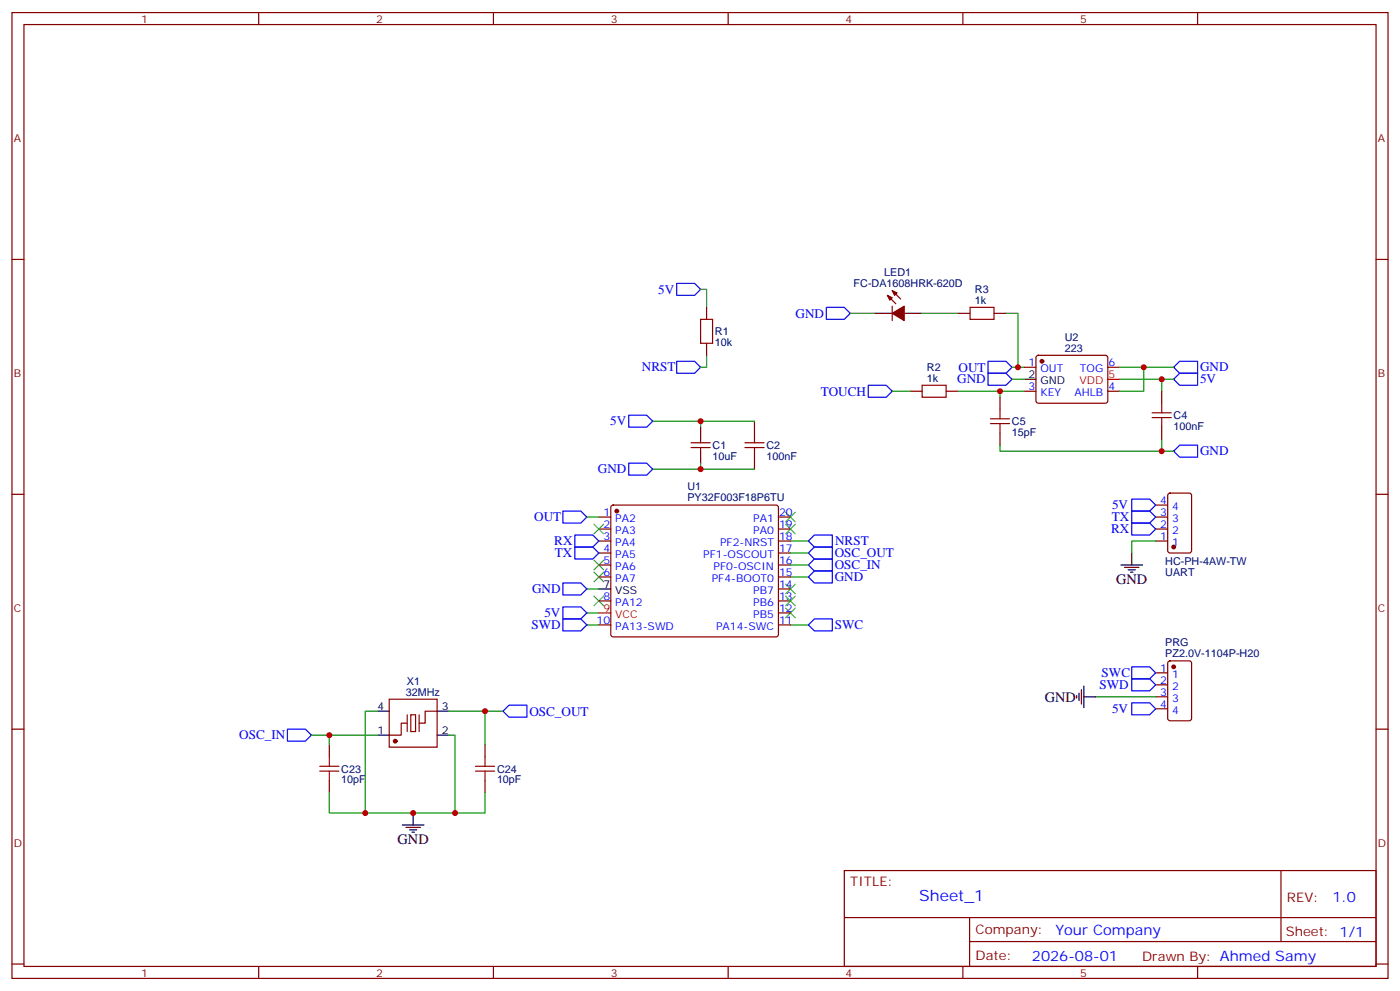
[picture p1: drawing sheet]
<svg xmlns="http://www.w3.org/2000/svg" width="412mm" height="292mm" viewBox="0 0 412 292" stroke-linecap="round" stroke-linejoin="round" font-family="sans-serif">
<g fill="none" stroke="#870000" stroke-width=".35">
<path d="M3.5 3.7h405.4v284.3h-405.4zM7.1 7.2h398.2v277.3h-398.2zM76.2 3.7v3.5M145.3 3.7v3.5M214.5 3.7v3.5M283.6 3.7v3.5M352.8 3.7v3.5M3.5 76.4h3.6M405.3 76.4h3.6M208.1 90.5v3.5M261.4 87l2.5 2.4M262.8 85.5l2.5 2.5"/>
<path d="M262.8 90.1v4.3M282.2 92.3h3.6M292.8 92.3h3.5M208.1 101.1v3.5M268.1 115.2h3.5M278.7 115.2h3.5M294.6 116.9v3.6M301.6 108.1h3.6M301.6 115.2h3.6M305.4 104.8l.5-.2 20 .1 .4 .6v13l-.7 .4-20-.1-.4-.6v-12.7zM326.3 108.1h3.5M326.3 115.2h3.5"/>
<path d="M342.2 115.2v3.5M203.6 131.8h5.6M203.6 130.4h5.6M206.4 129.3v1.1M206.4 131.8v1M222.2 124v3.5M222.2 134.6v3.5M294.6 127.5v3.6M342.2 125.8v3.5M3.5 145.5h3.6M176.4 152.2h3.5M176.4 155.8h3.5"/>
<path d="M176.4 159.3h3.5M180.2 148.9l.4-.2h48l.5 .2 .2 .5v37.4l-.2 .5-.5 .2h-48l-.5-.2-.2-.5v-37.4zM229.3 152.2h3.5M229.3 155.8h3.5M229.3 159.3h3.5M340.4 152.2h3.6M340.4 155.8h3.6M340.4 159.3h3.6M340.4 148.7h3.6M344.2 145.4l.5-.2h5.6l.7 .4v16.5l-.4 .7h-5.9l-.7-.5v-16.4zM405.3 145.5h3.6M176.4 162.8h3.5"/>
<path d="M176.4 166.3h3.5M176.4 169.9h3.5M176.4 176.9h3.5M229.3 162.8h3.5M229.3 166.3h3.5M229.3 169.9h3.5M229.3 176.9h3.5M229.3 173.4h3.5M176.4 184h3.5M229.3 184h3.5M229.3 180.4h3.5M340.4 198.1h3.6"/>
<path d="M344.2 194.8l.5-.2h5.6l.7 .4v16.5l-.4 .6-5.9 .1-.7-.5v-16.4zM3.5 214.7h3.6M97 219.3v3.5M114.7 205.8h14.1v14.2h-14.1zM119.9 212.9h-1.7v3.5h-3.5M121 210.4h1.4v5h-1.4zM128.8 209.4h-3.6v3.5h-1.7M142.9 219.3v3.5M340.4 201.6h3.6M340.4 205.1h3.6M340.4 208.7h3.6M405.3 214.7h3.6"/>
<path d="M97 229.8v3.6M142.9 229.8v3.6M248.7 256.3h156.6v28.2h-156.6zM377.3 256.3v20.9M248.7 270.1h156.5M285.6 277.2h119.6M285.6 270.1v14.2M3.5 283.8h3.6M76.2 284.5v3.5M145.3 284.5v3.5M214.5 284.5v3.5M283.6 284.5v3.5"/>
<path d="M352.8 284.5v3.5M405.3 283.8h3.6"/>
</g>
<g fill="none" stroke="#008700" stroke-width=".35">
<path d="M206.4 85.2h1.7v5.3M250.5 92.3h7M271.6 92.3h10.6M296.3 92.3h3.6v15.8M208.1 104.6v3.5h-1.7M262.8 115.2h5.3M282.2 115.2h19.4M294.6 115.2v1.7M298.1 108.1h3.5M298.1 111.7h3.5M329.8 108.1h7.1v7.1h-7.1M329.8 111.7h15.9"/>
<path d="M336.9 108.1h8.8M342.2 111.7v3.5M192.3 138.1h29.9M192.3 124h29.9M206.4 124v1.8M206.4 136.3v1.8M294.6 131.1v1.7h47.6M342.2 129.3v3.5h3.5M172.9 152.2h3.5M232.8 159.3h5.3M340.4 159.3h-7v3.5M172.9 173.4h3.5"/>
<path d="M232.8 169.9h5.3M232.8 162.8h5.3M232.8 166.3h5.3M172.9 180.4h3.5M172.9 184h3.5M232.8 184h5.3M91.7 216.4h19.4M97 216.4v2.9M111.1 209.4h-3.5v30M132.3 216.4h1.8v23M132.3 209.4h15.9M142.9 209.4v9.9"/>
<path d="M322.8 205.1h17.6M97 233.4v6h45.9v-6"/>
</g>
<g fill="none" stroke="#00f" stroke-width=".35">
<path d="M199.3 83.4h5.3l1.8 1.8-1.8 1.8h-5.3zM243.4 90.5h5.3l1.8 1.8-1.8 1.7h-5.3zM199.3 106.4h5.3l1.8 1.7-1.8 1.8h-5.3zM255.8 113.4h5.3l1.7 1.8-1.7 1.7h-5.3zM291 106.4h5.3l1.8 1.7-1.8 1.8h-5.3zM291 109.9h5.3l1.8 1.8-1.8 1.7h-5.3zM345.7 108.1l1.8-1.7h5.3v3.5h-5.3zM347.5 109.9h5.3v3.5h-5.3l-1.8-1.7zM185.2 122.2h5.3l1.8 1.8-1.8 1.8h-5.3zM185.2 136.3h5.3l1.8 1.8-1.8 1.8h-5.3zM347.5 131.1h5.3v3.5h-5.3l-1.8-1.8zM165.8 150.5h5.3l1.8 1.7-1.8 1.8h-5.3z"/>
<path d="M169.3 157.5h5.3l1.8 1.8-1.8 1.7h-5.3zM238.1 159.3l1.8-1.8h5.3v3.5h-5.3zM333.4 154h5.3l1.7 1.8-1.7 1.7h-5.3zM333.4 150.5h5.3l1.7 1.7-1.7 1.8h-5.3zM333.4 146.9h5.3l1.7 1.8-1.7 1.8h-5.3zM165.8 178.7h5.3l1.8 1.7-1.8 1.8h-5.3zM165.8 171.6h5.3l1.8 1.8-1.8 1.8h-5.3zM169.3 161h5.3l1.8 1.8-1.8 1.8h-5.3zM239.9 168.1h5.3v3.5h-5.3l-1.8-1.7zM239.9 161h5.3v3.6h-5.3l-1.8-1.8zM239.9 164.6h5.3v3.5h-5.3l-1.8-1.8zM165.8 182.2h5.3l1.8 1.8-1.8 1.7h-5.3z"/>
<path d="M239.9 182.2h5.3v3.5h-5.3l-1.8-1.7zM333.4 199.8h5.3l1.7 1.8-1.7 1.8h-5.3zM333.4 196.3h5.3l1.7 1.8-1.7 1.7h-5.3zM84.7 214.7h5.3l1.7 1.7-1.7 1.8h-5.3zM149.9 207.6h5.3v3.5h-5.3l-1.7-1.7zM333.4 206.9h5.3l1.7 1.8-1.7 1.7h-5.3z"/>
</g>
<g fill="none" stroke="#3c3" stroke-width=".35">
<path d="M175 154.3l2.8 2.9M177.8 154.3l-2.8 2.9M231.4 150.8l2.8 2.8M231.4 154.3l2.8 2.9M234.2 150.8l-2.8 2.8M234.2 154.3l-2.8 2.9M175 175.5l2.8 2.8M175 168.5l2.8 2.8M175 164.9l2.8 2.8M177.8 175.5l-2.8 2.8M177.8 168.5l-2.8 2.8M177.8 164.9l-2.8 2.8"/>
<path d="M231.4 179l2.8 2.9M231.4 172l2.8 2.8M231.4 175.5l2.8 2.8M234.2 179l-2.8 2.9M234.2 172l-2.8 2.8M234.2 175.5l-2.8 2.8"/>
</g>
<g fill="#870000" stroke="#870000" stroke-width=".35">
<path d="M262.8 92.3l3.5-2.2v4.3z"/>
<path d="M261.4 87l1.4 .7-.7 .7z"/>
<path d="M262.8 85.5l1.4 .8-.7 .7z"/>
<circle cx="181.7" cy="150.5" r=".53"/>
<circle cx="306.9" cy="106.4" r=".53"/>
<circle cx="345.7" cy="196.3" r=".53"/>
<circle cx="345.7" cy="161" r=".53"/>
<circle cx="116.4" cy="218.2" r=".53"/>
</g>
<g fill="none" stroke="#000" stroke-width=".35">
<path d="M257.5 92.3h5.3M266.3 92.3h5.3M301.6 111.7h3.6M206.4 125.8v3.5M206.4 132.8v3.5M176.4 173.4h3.5M330.2 166.3h6.3M331.3 167h4.2M332.3 167.7h2.1M333 168.5h.7M333.4 162.8v3.5M111.1 216.4h3.6"/>
<path d="M111.1 209.4h3.6M128.8 216.4h3.5M128.8 209.4h3.5M317.1 204.8v.7M317.9 204.1v2.1M318.6 203v4.3M319.3 205.1h3.5M319.3 202v6.3M121.7 239.4v3.5M118.5 242.9h6.4M119.6 243.6h4.2M120.6 244.3h2.2"/>
<path d="M121.4 245h.7"/>
</g>
<path d="M326.3 111.7h3.5M176.4 180.4h3.5" fill="none" stroke="#f00" stroke-width=".35"/>
<g fill="none" stroke="#a10000" stroke-width=".35">
<path d="M206.4 94h3.5v7.1h-3.5zM285.8 90.5h7v3.5h-7zM271.6 113.4h7.1v3.5h-7.1zM342.2 118.7v2.8M219.4 130.4h5.7M219.4 131.8h5.7M222.2 127.5v2.9M222.2 131.8v2.8M291.7 124.7h5.7M291.7 123.3h5.7M294.6 120.5v2.8M294.6 124.7v2.8"/>
<path d="M339.4 121.5h5.6M339.4 122.9h5.6M342.2 122.9v2.9M94.2 225.6h5.6M94.2 227h5.6M97 222.8v2.8M97 227v2.8M140.1 225.6h5.6M140.1 227h5.6M142.9 222.8v2.8M142.9 227v2.8"/>
</g>
<path d="M119.9 210.4v5M123.5 210.4v5" fill="none" stroke="#871200" stroke-width=".35"/>
<g fill="#c00">
<circle cx="336.9" cy="108.1" r=".88"/>
<circle cx="342.2" cy="111.7" r=".88"/>
<circle cx="294.6" cy="115.2" r=".88"/>
<circle cx="342.2" cy="132.8" r=".88"/>
<circle cx="299.9" cy="108.1" r=".88"/>
<circle cx="206.4" cy="138.1" r=".88"/>
<circle cx="206.4" cy="124" r=".88"/>
<circle cx="97" cy="216.4" r=".88"/>
<circle cx="121.7" cy="239.4" r=".88"/>
<circle cx="142.9" cy="209.4" r=".88"/>
<circle cx="134.1" cy="239.4" r=".88"/>
<circle cx="107.6" cy="239.4" r=".88"/>
</g>
<text font-size="4.6" fill="#00f" x="270.8" y="265.3">Sheet_1</text>
<g font-size="4.2">
<text x="328.8" y="172">GND</text>
<text x="307.8" y="206.6">GND</text>
<text x="117.1" y="248.5">GND</text>
</g>
<g font-size="4.2" fill="#00f">
<text x="392.5" y="265.6">1.0</text>
<text x="310.9" y="275.1">Your Company</text>
<text x="304" y="282.9">2026-08-01</text>
</g>
<g font-size="3.9" fill="#00f">
<text x="193.9" y="86.4">5V</text>
<text x="234.3" y="93.5">GND</text>
<text x="189.1" y="109.3">NRST</text>
<text x="282" y="112.9">GND</text>
<text x="282.4" y="109.4">OUT</text>
<text x="353.5" y="109.3">GND</text>
<text x="353.5" y="112.9">5V</text>
<text x="241.7" y="116.5">TOUCH</text>
<text x="179.8" y="125.3">5V</text>
<text x="353.5" y="134">GND</text>
<text x="176.1" y="139.4">GND</text>
<text x="327.6" y="150">5V</text>
<text x="157.4" y="153.4">OUT</text>
<text x="327.5" y="153.5">TX</text>
<text x="163.3" y="160.5">RX</text>
<text x="246" y="160.5">NRST</text>
<text x="327.3" y="157">RX</text>
<text x="163.5" y="164.1">TX</text>
<text x="245.9" y="164.1">OSC_OUT</text>
<text x="245.9" y="167.6">OSC_IN</text>
<text x="245.9" y="171.1">GND</text>
<text x="156.7" y="174.7">GND</text>
<text x="156.5" y="185.2">SWD</text>
<text x="160.4" y="181.7">5V</text>
<text x="245.9" y="185.1">SWC</text>
<text x="323.9" y="202.9">SWD</text>
<text x="324.5" y="199.4">SWC</text>
<text x="327.6" y="209.9">5V</text>
<text x="155.9" y="210.6">OSC_OUT</text>
<text x="70.5" y="217.7">OSC_IN</text>
</g>
<g font-size="3.9" fill="#800">
<text x="250.5" y="260.9">TITLE:</text>
<text x="379.1" y="265.6">REV:</text>
<text x="287.4" y="275.1">Company:</text>
<text x="378.7" y="275.7">Sheet: 1/1</text>
<text x="287.4" y="282.8">Date:</text>
<text x="336.4" y="282.8">Drawn By: Ahmed Samy</text>
</g>
<g font-size="3.2" fill="#800">
<text x="41.6" y="6.7">1</text>
<text x="110.8" y="6.7">2</text>
<text x="179.9" y="6.7">3</text>
<text x="249.1" y="6.7">4</text>
<text x="318.2" y="6.7">5</text>
<text x="4.1" y="41.8">A</text>
<text x="405.9" y="41.8">A</text>
<text x="4.1" y="110.9">B</text>
<text x="405.9" y="110.9">B</text>
<text x="4.1" y="180.1">C</text>
<text x="405.9" y="180.1">C</text>
<text x="4.1" y="249.2">D</text>
<text x="405.9" y="249.2">D</text>
<text x="41.6" y="287.5">1</text>
<text x="110.8" y="287.5">2</text>
<text x="179.9" y="287.5">3</text>
<text x="249.1" y="287.5">4</text>
<text x="318.2" y="287.5">5</text>
</g>
<g font-size="3.2" fill="#000080">
<text x="260.5" y="81.3">LED1</text>
<text x="251.5" y="84.6">FC-DA1608HRK-620D</text>
<text x="287.2" y="89.4">1k</text>
<text x="287.2" y="86.2">R3</text>
<text x="210.6" y="101.9">10k</text>
<text x="210.6" y="98.7">R1</text>
<text x="313.6" y="100.4">U2</text>
<text x="313.6" y="103.5">223</text>
<text x="273.1" y="112.4">1k</text>
<text x="273.1" y="109.1">R2</text>
<text x="298.1" y="125.2">C5</text>
<text x="345.7" y="123.4">C4</text>
<text x="298.1" y="128.3">15pF</text>
<text x="345.7" y="126.6">100nF</text>
<text x="209.9" y="135.4">10uF</text>
<text x="209.9" y="132.2">C1</text>
<text x="225.8" y="135.4">100nF</text>
<text x="225.8" y="132.2">C2</text>
<text x="202.5" y="147.5">PY32F003F18P6TU</text>
<text x="202.5" y="144.3">U1</text>
<text x="343.3" y="166.4">HC-PH-4AW-TW</text>
<text x="343.3" y="169.5">UART</text>
<text x="343.3" y="190.3">PRG</text>
<text x="343.3" y="193.4">PZ2.0V-1104P-H20</text>
<text x="119.9" y="201.6">X1</text>
<text x="119.5" y="204.8">32MHz</text>
<text x="100.5" y="227.5">C23</text>
<text x="146.4" y="227.5">C24</text>
<text x="100.5" y="230.7">10pF</text>
<text x="146.4" y="230.7">10pF</text>
</g>
<g font-size="3.2" fill="#00f">
<text x="303" y="107.8">1</text>
<text x="326.5" y="107.8">6</text>
<text x="306.5" y="109.5">OUT</text>
<text x="318.1" y="109.5">TOG</text>
<text x="303" y="114.8">3</text>
<text x="306.5" y="116.6">KEY</text>
<text x="316.5" y="116.6">AHLB</text>
<text x="326.5" y="114.8">4</text>
<text x="341.8" y="148.3">4</text>
<text x="177.7" y="151.9">1</text>
<text x="177.7" y="155.4">2</text>
<text x="181.2" y="153.6">PA2</text>
<text x="221.9" y="153.6">PA1</text>
<text x="229.5" y="155.4">19</text>
<text x="229.5" y="151.9">20</text>
<text x="341.8" y="155.4">2</text>
<text x="341.8" y="151.9">3</text>
<text x="345.3" y="153.6">3</text>
<text x="345.3" y="150.1">4</text>
<text x="177.7" y="158.9">3</text>
<text x="181.2" y="157.2">PA3</text>
<text x="181.2" y="160.7">PA4</text>
<text x="212.1" y="160.7">PF2-NRST</text>
<text x="221.9" y="157.2">PA0</text>
<text x="229.5" y="158.9">18</text>
<text x="341.8" y="158.9">1</text>
<text x="345.3" y="160.7">1</text>
<text x="345.3" y="157.2">2</text>
<text x="177.7" y="162.5">4</text>
<text x="177.7" y="166">5</text>
<text x="181.2" y="164.2">PA5</text>
<text x="181.2" y="167.7">PA6</text>
<text x="207.1" y="164.2">PF1-OSCOUT</text>
<text x="210.2" y="167.7">PF0-OSCIN</text>
<text x="229.5" y="166">16</text>
<text x="229.5" y="162.5">17</text>
<text x="177.7" y="169.5">6</text>
<text x="181.2" y="171.3">PA7</text>
<text x="209.7" y="171.3">PF4-BOOT0</text>
<text x="229.5" y="173">14</text>
<text x="229.5" y="169.5">15</text>
<text x="177.7" y="176.6">8</text>
<text x="181.2" y="178.3">PA12</text>
<text x="221.9" y="178.3">PB6</text>
<text x="221.9" y="174.8">PB7</text>
<text x="229.5" y="176.6">13</text>
<text x="175.7" y="183.6">10</text>
<text x="181.2" y="185.4">PA13-SWD</text>
<text x="210.9" y="185.4">PA14-SWC</text>
<text x="221.9" y="181.9">PB5</text>
<text x="229.5" y="183.6">11</text>
<text x="229.5" y="180.1">12</text>
<text x="341.8" y="197.7">1</text>
<text x="341.8" y="201.3">2</text>
<text x="345.3" y="199.5">1</text>
<text x="345.3" y="203">2</text>
<text x="341.8" y="204.8">3</text>
<text x="341.8" y="208.3">4</text>
<text x="345.3" y="206.6">3</text>
<text x="345.3" y="210.1">4</text>
</g>
<g font-size="3.2">
<text x="303" y="111.3">2</text>
<text x="306.5" y="113.1">GND</text>
<text x="177.7" y="173">7</text>
<text x="181.2" y="174.8">VSS</text>
<text x="111.2" y="209">4</text>
<text x="130.2" y="209">3</text>
<text x="111.2" y="216.1">1</text>
<text x="130.2" y="216.1">2</text>
</g>
<g font-size="3.2" fill="#f00">
<text x="318" y="113.1">VDD</text>
<text x="326.5" y="111.3">5</text>
<text x="177.7" y="180.1">9</text>
<text x="181.2" y="181.9">VCC</text>
</g>
</svg>
